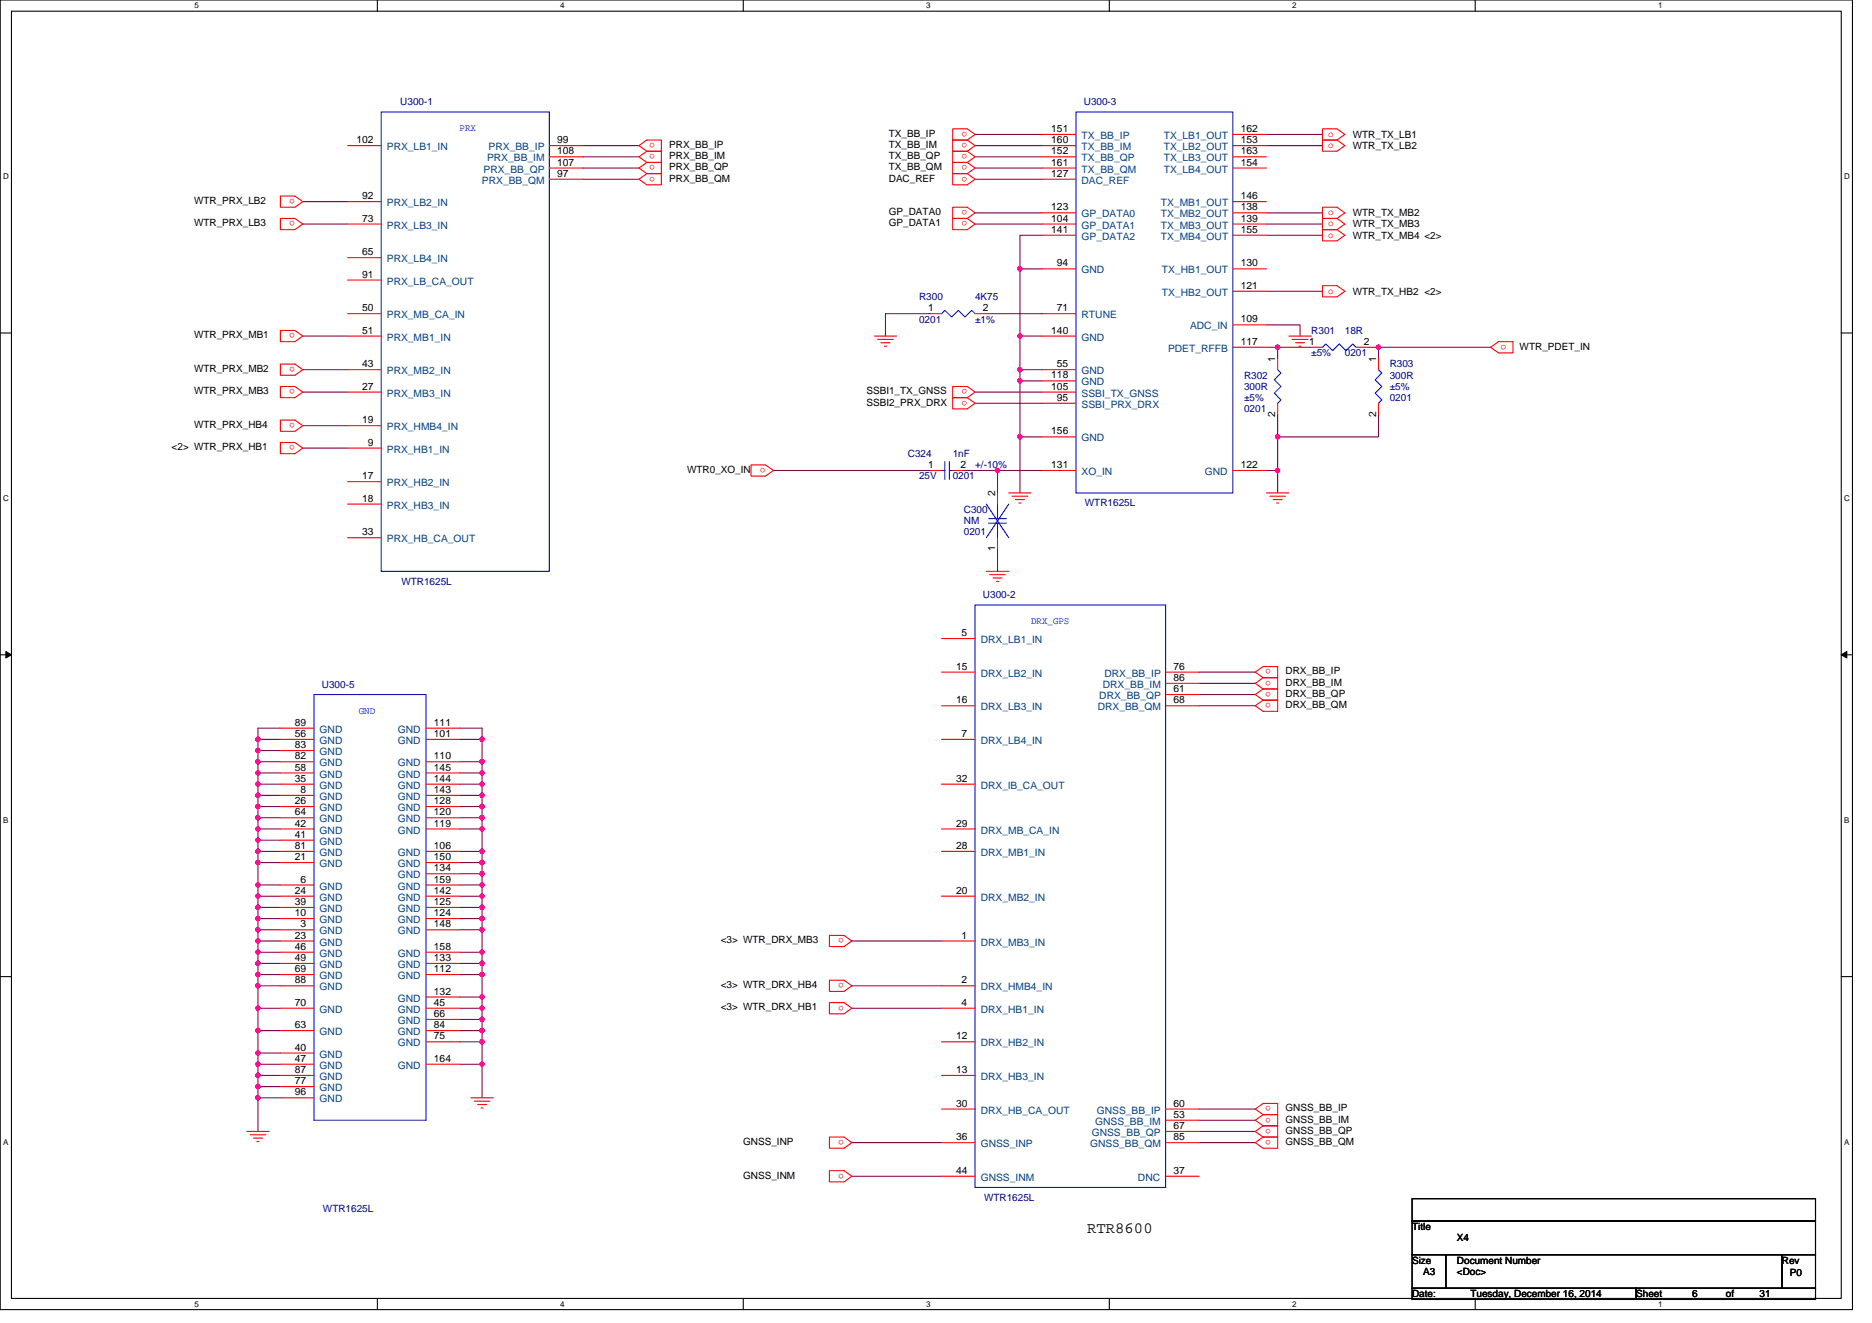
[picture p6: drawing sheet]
<svg xmlns="http://www.w3.org/2000/svg" width="297mm" height="210mm" viewBox="0 0 297 210" stroke-linecap="round" stroke-linejoin="round" font-family="sans-serif">
<path d="M0 0h293.9v207.9h-293.9zM1.8 1.8h290.4v204.3h-290.4z" fill="none" stroke="#000" stroke-width=".17"/>
<g fill="#fff">
<path d="M30.8 .2h.7v1.4h-.7z"/>
<path d="M30.8 206.3h.7v1.4h-.7z"/>
</g>
<path d="M59.9 0v1.8M59.9 206.1v1.8" fill="none" stroke="#000" stroke-width=".17"/>
<g fill="#fff">
<path d="M88.9 .2h.7v1.4h-.7z"/>
<path d="M88.9 206.3h.7v1.4h-.7z"/>
</g>
<path d="M117.9 0v1.8M117.9 206.1v1.8" fill="none" stroke="#000" stroke-width=".17"/>
<g fill="#fff">
<path d="M147 .2h.7v1.4h-.7z"/>
<path d="M147 206.3h.7v1.4h-.7z"/>
</g>
<path d="M176 0v1.8M176 206.1v1.8" fill="none" stroke="#000" stroke-width=".17"/>
<g fill="#fff">
<path d="M205 .2h.7v1.4h-.7z"/>
<path d="M205 206.3h.7v1.4h-.7z"/>
</g>
<path d="M234.1 0v1.8M234.1 206.1v1.8" fill="none" stroke="#000" stroke-width=".17"/>
<g fill="#fff">
<path d="M263.1 .2h.7v1.4h-.7z"/>
<path d="M263.1 206.3h.7v1.4h-.7z"/>
<path d="M.5 27.3h.9v1.4h-.9z"/>
<path d="M292.6 27.3h.9v1.4h-.9z"/>
<path d="M.5 78.4h.9v1.4h-.9z"/>
<path d="M292.6 78.4h.9v1.4h-.9z"/>
</g>
<path d="M0 52.9h1.8M292.2 52.9h1.7" fill="none" stroke="#000" stroke-width=".17"/>
<g fill="#fff">
<path d="M.5 129.5h.8v1.4h-.8z"/>
<path d="M292.6 129.5h.9v1.4h-.9z"/>
</g>
<path d="M0 103.9h1.8M292.2 103.9h1.7" fill="none" stroke="#000" stroke-width=".17"/>
<path d="M.9 103.4l.9 .5-.9 .5zM292.2 103.9l.8-.5v1z" fill="#000" stroke="#000" stroke-width=".16"/>
<g fill="#fff">
<path d="M.5 180.5h.8v1.4h-.8z"/>
<path d="M292.6 180.5h.9v1.4h-.9z"/>
</g>
<path d="M0 155h1.8M292.2 155h1.7M224.1 190.2h64v3.6h-64zM224.1 193.8h64v5.3h-64zM224.1 199.1h5.3v5.4h-5.3zM229.4 199.1h53.3v5.4h-53.3zM282.7 199.1h5.4v5.4h-5.4zM224.1 204.5h35.5v1.7h-35.5zM259.6 204.5h28.5v1.7h-28.5z" fill="none" stroke="#000" stroke-width=".17"/>
<g fill="none" stroke="#800040" stroke-width=".17">
<path d="M48 35.6h7.2M48 32h7.2M92.5 23.1h8.9M92.5 24.9h8.9M92.5 26.7h8.9M92.5 28.4h8.9M154.7 21.3h10.7M154.7 23.1h10.7M154.7 26.7h10.7M154.7 24.9h10.7M154.7 28.4h10.7M154.7 33.8h10.7"/>
<path d="M154.7 35.6h10.7M165.4 37.3h-3.6v5.4M201 33.8h8.8M201 23.1h8.8M201 37.3h8.8M201 21.3h8.8M201 35.6h8.8M48 53.3h7.2M48 58.7h7.2M147.6 49.8h-7.1v3.5M156.5 49.8h8.9M165.4 53.3h-3.6v5.4"/>
<path d="M165.4 58.7h-3.6v1.8M165.4 42.7h-3.6v10.6M201 55.1h1.7M201 51.6h5.3v1.7M201 46.2h8.8M208.1 55.1h-5.4v1.8M217 55.1h1.7M218.7 55.1h17.8M218.7 55.1v1.8M48 62.2h7.2M48 67.6h7.2M48 71.1h7.2"/>
<path d="M122.7 74.7h24.9M152.9 74.7h5.4M154.7 62.2h10.7M154.7 64h10.7M161.8 69.3h3.6M161.8 69.3v8.9M165.4 74.7h-7.1v3.5M165.4 60.5h-3.6v8.8M201 74.7h1.7M202.7 74.7v3.5M202.7 65.8v3.5M218.7 65.8v3.5h-16v5.4"/>
<path d="M158.3 87.1v3.6M40.9 117.3v1.8h3.6M40.9 119.1v1.8h3.6M44.5 115.6h-3.6v1.7h3.6M72.9 115.6h3.6v1.7M72.9 117.3h3.6M76.5 117.3v3.6M190.3 112h8.9M190.3 106.7h8.9M190.3 108.5h8.9M190.3 110.2h8.9M40.9 131.6v1.7"/>
<path d="M40.9 120.9v1.8h3.6M40.9 122.7v1.8h3.6M40.9 124.5v1.7h3.6M40.9 126.2v1.8h3.6M40.9 128v1.8h3.6M40.9 129.8v1.8h3.6M40.9 133.3h3.6M40.9 133.4v1.7h3.6M40.9 135.1v1.8h3.6M40.9 136.9v3.6h3.6M72.9 120.9h3.6M72.9 122.7h3.6"/>
<path d="M72.9 124.5h3.6M72.9 126.2h3.6M72.9 128h3.6M72.9 129.8h3.6M72.9 131.6h3.6M72.9 135.1h3.6M72.9 136.9h3.6M72.9 138.7h3.6M76.5 120.9v1.8M76.5 122.7v1.8M76.5 124.5v1.7M76.5 126.2v1.8"/>
<path d="M76.5 128v1.8M76.5 129.8v1.8M76.5 131.6v3.5M76.5 135.1v1.8M76.5 136.9v1.8M76.5 138.7v1.8M40.9 151.1v1.8M40.9 140.5v1.7h3.6M40.9 142.2v1.8h3.6M40.9 144v1.8h3.6M40.9 145.8v1.8h3.6M40.9 147.6v1.8h3.6"/>
<path d="M40.9 149.4v1.7h3.6M40.9 152.9h3.6M40.9 152.9v1.8h3.6M40.9 154.7v1.8h3.6M40.9 156.5v3.5h3.6M72.9 140.5h3.6M72.9 142.2h3.6M72.9 144h3.6M72.9 145.8h3.6M72.9 147.6h3.6M72.9 151.1h3.6M72.9 152.9h3.6"/>
<path d="M72.9 154.7h3.6M72.9 158.2h3.6M76.5 140.5v1.7M76.5 142.2v1.8M76.5 144v1.8M76.5 145.8v1.8M76.5 147.6v3.5M76.5 151.1v1.8M76.5 152.9v1.8M76.5 154.7v3.5M76.5 158.2v1.8M135.2 156.5h14.2"/>
<path d="M135.2 149.4h14.2M40.9 167.1v1.8M40.9 167.1h3.6M40.9 168.9v1.8M40.9 170.7v1.8M40.9 172.5v1.7M40.9 174.2v5.4M40.9 160v3.6h3.6M40.9 168.9h3.6M40.9 170.7h3.6M40.9 172.5h3.6M40.9 174.2h3.6"/>
<path d="M40.9 163.6v3.5M72.9 163.6h3.6M72.9 160h3.6M72.9 161.8h3.6M72.9 165.4h3.6M72.9 168.9h3.6M76.5 163.6v1.8M76.5 160v1.8M76.5 161.8v1.8M76.5 165.4v3.5M76.5 168.9v5.3M135.2 160h14.2"/>
<path d="M190.3 176h8.9M190.3 177.8h8.9M190.3 179.6h8.9M135.2 181.4h14.2M135.2 186.7h14.2M190.3 181.4h8.9"/>
</g>
<g fill="#f0f" stroke="#f0f" stroke-width=".17">
<circle cx="158.3" cy="74.7" r=".35"/>
<circle cx="40.9" cy="163.6" r=".35"/>
<circle cx="40.9" cy="119.1" r=".35"/>
<circle cx="40.9" cy="117.3" r=".35"/>
<circle cx="40.9" cy="120.9" r=".35"/>
<circle cx="40.9" cy="124.4" r=".35"/>
<circle cx="40.9" cy="122.7" r=".35"/>
<circle cx="40.9" cy="126.2" r=".35"/>
<circle cx="40.9" cy="128" r=".35"/>
<circle cx="40.9" cy="131.6" r=".35"/>
<circle cx="40.9" cy="129.8" r=".35"/>
<circle cx="40.9" cy="133.3" r=".35"/>
<circle cx="40.9" cy="136.9" r=".35"/>
<circle cx="40.9" cy="135.1" r=".35"/>
<circle cx="40.9" cy="142.2" r=".35"/>
<circle cx="40.9" cy="140.4" r=".35"/>
<circle cx="40.9" cy="145.8" r=".35"/>
<circle cx="40.9" cy="144" r=".35"/>
<circle cx="40.9" cy="147.6" r=".35"/>
<circle cx="40.9" cy="149.3" r=".35"/>
<circle cx="40.9" cy="152.9" r=".35"/>
<circle cx="40.9" cy="151.1" r=".35"/>
<circle cx="40.9" cy="154.7" r=".35"/>
<circle cx="40.9" cy="160" r=".35"/>
<circle cx="40.9" cy="156.5" r=".35"/>
<circle cx="76.5" cy="117.3" r=".35"/>
<circle cx="76.5" cy="120.9" r=".35"/>
<circle cx="76.5" cy="122.7" r=".35"/>
<circle cx="76.5" cy="124.4" r=".35"/>
<circle cx="76.5" cy="126.2" r=".35"/>
<circle cx="76.5" cy="128" r=".35"/>
<circle cx="76.5" cy="129.8" r=".35"/>
<circle cx="76.5" cy="131.6" r=".35"/>
<circle cx="76.5" cy="135.1" r=".35"/>
<circle cx="76.5" cy="136.9" r=".35"/>
<circle cx="76.5" cy="138.7" r=".35"/>
<circle cx="76.5" cy="140.4" r=".35"/>
<circle cx="76.5" cy="142.2" r=".35"/>
<circle cx="76.5" cy="144" r=".35"/>
<circle cx="76.5" cy="145.8" r=".35"/>
<circle cx="76.5" cy="147.6" r=".35"/>
<circle cx="76.5" cy="151.1" r=".35"/>
<circle cx="76.5" cy="152.9" r=".35"/>
<circle cx="76.5" cy="163.6" r=".35"/>
<circle cx="76.5" cy="158.2" r=".35"/>
<circle cx="76.5" cy="154.7" r=".35"/>
<circle cx="218.7" cy="55.1" r=".35"/>
<circle cx="40.9" cy="167.1" r=".35"/>
<circle cx="40.9" cy="170.7" r=".35"/>
<circle cx="40.9" cy="168.9" r=".35"/>
<circle cx="40.9" cy="172.5" r=".35"/>
<circle cx="40.9" cy="174.2" r=".35"/>
<circle cx="76.5" cy="160" r=".35"/>
<circle cx="76.5" cy="161.8" r=".35"/>
<circle cx="76.5" cy="165.3" r=".35"/>
<circle cx="76.5" cy="168.9" r=".35"/>
<circle cx="161.8" cy="53.3" r=".35"/>
<circle cx="161.8" cy="58.7" r=".35"/>
<circle cx="161.8" cy="60.4" r=".35"/>
<circle cx="161.8" cy="69.3" r=".35"/>
<circle cx="202.7" cy="74.7" r=".35"/>
<circle cx="161.8" cy="42.7" r=".35"/>
<circle cx="202.7" cy="55.1" r=".35"/>
<circle cx="202.7" cy="69.3" r=".35"/>
</g>
<g fill="none" stroke="#f00" stroke-width=".17">
<path d="M44.5 31.1h2.3l1.2 .9-1.2 .9h-2.3zM44.5 34.7h2.3l1.2 .9-1.2 .8h-2.3zM55.2 23.1h5.3M55.2 32h5.3M55.2 35.6h5.3M87.2 23.1h5.3M87.2 24.9h5.3M87.2 26.7h5.3M87.2 28.4h5.3M101.4 23.1l1.2-.9h2.3v1.8h-2.3zM101.4 28.4l1.2-.8h2.3v1.7h-2.3zM102.6 24l-1.2 .9 1.2 .9"/>
<path d="M102.6 25.8l-1.2 .9 1.2 .9M102.6 24h2.3v1.8h-2.3M102.6 25.8h2.3v1.8h-2.3M151.2 20.4h2.3l1.2 .9-1.2 .9h-2.3zM151.2 27.6h2.3l1.2 .8-1.2 .9h-2.3zM151.2 32.9h2.3l1.2 .9-1.2 .9h-2.3zM151.2 34.7h2.3l1.2 .9-1.2 .8h-2.3zM153.5 22.2h-2.3v1.8h2.3M153.5 24h-2.3v1.8h2.3M153.5 25.8h-2.3v1.8h2.3M153.5 22.2l1.2 .9-1.2 .9M153.5 24l1.2 .9-1.2 .9"/>
<path d="M153.5 25.8l1.2 .9-1.2 .9M165.4 21.3h5.3M165.4 23.1h5.3M165.4 24.9h5.3M165.4 26.7h5.3M165.4 28.4h5.3M165.4 33.8h5.3M165.4 35.6h5.3M165.4 37.3h5.3M195.6 21.3h5.4M195.6 23.1h5.4M195.6 24.9h5.4"/>
<path d="M195.6 26.7h5.4M195.6 32h5.4M195.6 33.8h5.4M195.6 35.6h5.4M195.6 37.3h5.4M209.8 22.2h2.4l1.2 .9-1.2 .9h-2.4zM209.8 32.9h2.4l1.2 .9-1.2 .9h-2.4zM209.8 36.4h2.4l1.2 .9-1.2 .9h-2.4zM209.8 20.4h2.4l1.2 .9-1.2 .9h-2.4zM212.2 34.7l1.2 .9-1.2 .8M212.2 34.7h-2.4v1.7h2.4M44.5 52.5h2.3l1.2 .8-1.2 .9h-2.3z"/>
<path d="M44.5 57.8h2.3l1.2 .9-1.2 .9h-2.3zM55.2 40.9h5.3M55.2 44.4h5.3M55.2 49.8h5.3M55.2 53.3h5.3M55.2 58.7h5.3M138.7 53.3h3.6M139.3 53.9h2.4M139.8 54.4h1.4M140.3 54.9h.4M147.6 49.8h1.8M154.7 49.8h1.8"/>
<path d="M165.4 42.7h5.3M165.4 49.8h5.3M165.4 53.3h5.3M165.4 58.7h5.3M195.6 42.7h5.4M195.6 46.2h5.4M195.6 51.6h5.4M195.6 55.1h5.4M202.7 56.9v1.8M204.5 53.3h3.6M205 53.9h2.5M205.6 54.4h1.4"/>
<path d="M206.1 54.9h.4M208.1 55.1h1.7M209.8 45.3h2.4l1.2 .9-1.2 .9h-2.4zM215.2 55.1h1.8M218.7 56.9v1.8M236.5 55.1l1.3-.9h2.3v1.8h-2.3zM44.5 66.7h2.3l1.2 .9-1.2 .9h-2.3zM44.5 61.3h2.3l1.2 .9-1.2 .9h-2.3zM44.5 70.2h2.3l1.2 .9-1.2 .9h-2.3zM55.2 62.2h5.3M55.2 67.6h5.3M55.2 71.1h5.3"/>
<path d="M55.2 76.5h5.3M119.2 73.8h2.3l1.2 .9-1.2 .9h-2.3zM147.6 74.7h1.8M151.2 74.7h1.7M151.2 63.1h2.3l1.2 .9-1.2 .9h-2.3zM151.2 61.3h2.3l1.2 .9-1.2 .9h-2.3zM158.3 78.2v1.8M160.1 78.2h3.5M160.6 78.8h2.5M161.1 79.3h1.5M161.7 79.8h.3M165.4 60.5h5.3"/>
<path d="M165.4 62.2h5.3M165.4 64h5.3M165.4 69.3h5.3M165.4 74.7h5.3M195.6 74.7h5.4M201 78.2h3.5M201.5 78.8h2.5M202 79.3h1.5M202.6 79.8h.3M202.7 64v1.8M218.7 64v1.8M55.2 80h5.3"/>
<path d="M55.2 85.3h5.3M156.5 90.7h3.6M157 91.2h2.5M157.6 91.7h1.4M158.1 92.3h.4M158.3 85.3v1.8M44.5 115.6h5.3M44.5 117.3h5.3M44.5 119.1h5.3M67.6 115.6h5.3M67.6 117.3h5.3M149.4 101.3h5.3"/>
<path d="M149.4 106.7h5.3M149.4 112h5.3M149.4 117.3h5.3M185 106.7h5.3M185 108.5h5.3M185 110.2h5.3M185 112h5.3M199.2 106.7l1.2-.9h2.3v1.8h-2.3zM199.2 112l1.2-.9h2.3v1.8h-2.3zM200.4 107.6h2.3v1.7h-2.3M200.4 109.3h2.3v1.8h-2.3M200.4 107.6l-1.2 .9 1.2 .8"/>
<path d="M200.4 109.3l-1.2 .9 1.2 .9M44.5 120.9h5.3M44.5 122.7h5.3M44.5 124.5h5.3M44.5 126.2h5.3M44.5 128h5.3M44.5 129.8h5.3M44.5 131.6h5.3M44.5 133.3h5.3M44.5 135.1h5.3M44.5 136.9h5.3M67.6 120.9h5.3"/>
<path d="M67.6 122.7h5.3M67.6 124.5h5.3M67.6 126.2h5.3M67.6 128h5.3M67.6 129.8h5.3M67.6 131.6h5.3M67.6 135.1h5.3M67.6 136.9h5.3M67.6 138.7h5.3M149.4 124.5h5.3M149.4 131.6h5.3M149.4 135.1h5.3"/>
<path d="M44.5 140.5h5.3M44.5 142.2h5.3M44.5 144h5.3M44.5 145.8h5.3M44.5 147.6h5.3M44.5 149.4h5.3M44.5 151.1h5.3M44.5 152.9h5.3M44.5 154.7h5.3M44.5 156.5h5.3M67.6 140.5h5.3M67.6 142.2h5.3"/>
<path d="M67.6 144h5.3M67.6 145.8h5.3M67.6 147.6h5.3M67.6 151.1h5.3M67.6 152.9h5.3M67.6 154.7h5.3M67.6 158.2h5.3M131.6 155.6h2.3l1.3 .9-1.3 .9h-2.3zM131.6 148.5h2.3l1.3 .9-1.3 .8h-2.3zM131.6 159.1h2.3l1.3 .9-1.3 .9h-2.3zM149.4 142.2h5.3M149.4 149.4h5.3"/>
<path d="M149.4 156.5h5.3M39.2 179.6h3.5M44.5 160h5.3M44.5 163.6h5.3M44.5 167.1h5.3M44.5 168.9h5.3M44.5 170.7h5.3M44.5 172.5h5.3M44.5 174.2h5.3M67.6 160h5.3M67.6 161.8h5.3M67.6 163.6h5.3"/>
<path d="M67.6 165.4h5.3M67.6 168.9h5.3M74.7 174.2h3.6M75.2 174.8h2.5M75.8 175.3h1.4M76.3 175.9h.4M149.4 160h5.3M149.4 165.4h5.3M149.4 170.7h5.3M149.4 176h5.3M185 179.6h5.3M185 177.8h5.3"/>
<path d="M185 176h5.3M199.2 176l1.2-.9h2.3v1.8h-2.3zM200.4 176.9h2.3v1.8h-2.3M200.4 178.7h2.3v1.8h-2.3M200.4 176.9l-1.2 .9 1.2 .9M200.4 178.7l-1.2 .9 1.2 .9M39.7 180.1h2.5M40.2 180.6h1.5M40.8 181.2h.3M131.6 180.5h2.3l1.3 .9-1.3 .8h-2.3zM131.6 185.8h2.3l1.3 .9-1.3 .9h-2.3zM149.4 181.4h5.3"/>
<path d="M149.4 186.7h5.3M185 186.7h5.3M185 181.4h5.3M199.2 181.4l1.2-.9h2.3v1.7h-2.3z"/>
</g>
<g fill="none" stroke="#00f" stroke-width=".17">
<path d="M60.5 17.8h26.7v72.9h-26.7zM170.7 17.8h24.9v60.4h-24.9zM149.4 49.8l.5-.5 1.1 1 1.1-1 1 1 1.1-1 .5 .5M202.7 58.7l.6 .5-1.1 1.1 1.1 1-1.1 1.1 1.1 1.1-.6 .5M209.8 55.1l.6-.5 1.1 1 1-1 1.1 1 1-1 .6 .5M218.7 58.7l.6 .5-1.1 1.1 1.1 1-1.1 1.1 1.1 1.1-.6 .5M149.4 74.7h.5M149.9 73.3v2.8M150.6 73.3v2.8M150.6 74.7h.6M154.7 96h30.3v92.5h-30.3zM156.5 80l3.6 5.3"/>
<path d="M156.9 83h2.8M156.9 82.3h2.8M158.3 83v2.3M158.3 80v2.3M160.1 80l-3.6 5.3M49.8 110.2h17.8v67.6h-17.8z"/>
</g>
<text font-size="2.5" x="172.5" y="195.8">RTR8600</text>
<g font-size="1.6" fill="#000080">
<text x="63.5" y="16.7">U300-1</text>
<text x="172" y="16.7">U300-3</text>
<text x="145.8" y="47.6">R300</text>
<text x="154.7" y="47.6">4K75</text>
<text x="145.8" y="51.2">0201</text>
<text x="154.7" y="51.2">±1%</text>
<text x="208.1" y="53">R301</text>
<text x="213.4" y="53">18R</text>
<text x="208.1" y="56.5">±5%</text>
<text x="213.4" y="56.5">0201</text>
<text x="220.5" y="58.3">R303</text>
<text x="197.4" y="60.1">R302</text>
<text x="197.4" y="61.9">300R</text>
<text x="197.4" y="63.6">±5%</text>
<text x="197.4" y="65.4">0201</text>
<text x="220.5" y="60.1">300R</text>
<text x="220.5" y="61.9">±5%</text>
<text x="220.5" y="63.6">0201</text>
<text x="144.1" y="72.5">C324</text>
<text x="145.8" y="76.1">25V</text>
<text x="151.2" y="72.5">1nF</text>
<text x="151.2" y="76.1">0201</text>
<text x="154.7" y="74.3">+/-10%</text>
<text x="152.9" y="81.4">C300</text>
<text x="152.9" y="83.2">NM</text>
<text x="172.1" y="80.4">WTR1625L</text>
<text x="152.9" y="85">0201</text>
<text x="63.7" y="92.8">WTR1625L</text>
<text x="156" y="94.9">U300-2</text>
<text x="51.1" y="109.2">U300-5</text>
<text x="156.1" y="190.6">WTR1625L</text>
<text x="51.2" y="192.4">WTR1625L</text>
</g>
<g font-size="1.6">
<text x="56.6" y="22.7">102</text>
<text x="88.4" y="22.7">99</text>
<text x="106.2" y="23.5">PRX_BB_IP</text>
<text x="141" y="23.5">TX_BB_IM</text>
<text x="141" y="21.7">TX_BB_IP</text>
<text x="166.8" y="21">151</text>
<text x="166.8" y="22.7">160</text>
<text x="196.9" y="21">162</text>
<text x="196.9" y="22.7">153</text>
<text x="214.6" y="23.6">WTR_TX_LB2</text>
<text x="214.6" y="21.9">WTR_TX_LB1</text>
<text x="88.4" y="24.5">108</text>
<text x="88.4" y="26.3">107</text>
<text x="88.4" y="28.1">97</text>
<text x="106.2" y="25.3">PRX_BB_IM</text>
<text x="106.2" y="27">PRX_BB_QP</text>
<text x="106.2" y="28.8">PRX_BB_QM</text>
<text x="141" y="25.3">TX_BB_QP</text>
<text x="141" y="28.8">DAC_REF</text>
<text x="141" y="27">TX_BB_QM</text>
<text x="166.8" y="24.5">152</text>
<text x="166.8" y="26.3">161</text>
<text x="166.8" y="28.1">127</text>
<text x="196.9" y="24.5">163</text>
<text x="196.9" y="26.3">154</text>
<text x="30.8" y="32.4">WTR_PRX_LB2</text>
<text x="30.8" y="35.9">WTR_PRX_LB3</text>
<text x="57.5" y="31.6">92</text>
<text x="57.5" y="35.2">73</text>
<text x="141" y="34.1">GP_DATA0</text>
<text x="141" y="35.9">GP_DATA1</text>
<text x="166.8" y="33.4">123</text>
<text x="166.8" y="35.2">104</text>
<text x="196.9" y="31.6">146</text>
<text x="196.9" y="33.4">138</text>
<text x="196.9" y="35.2">139</text>
<text x="214.6" y="34.3">WTR_TX_MB2</text>
<text x="57.5" y="40.5">65</text>
<text x="166.8" y="37">141</text>
<text x="196.9" y="37">155</text>
<text x="214.6" y="37.9">WTR_TX_MB4 &lt;2&gt;</text>
<text x="214.6" y="36.1">WTR_TX_MB3</text>
<text x="57.5" y="44.1">91</text>
<text x="167.7" y="42.3">94</text>
<text x="196.9" y="42.3">130</text>
<text x="196.9" y="45.8">121</text>
<text x="214.6" y="46.8">WTR_TX_HB2 &lt;2&gt;</text>
<text x="30.8" y="53.7">WTR_PRX_MB1</text>
<text x="57.5" y="49.4">50</text>
<text x="57.5" y="53">51</text>
<text x="147.3" y="49.4">1</text>
<text x="156" y="49.4">2</text>
<text x="166.8" y="53">140</text>
<text x="167.7" y="49.4">71</text>
<text x="196.9" y="51.2">109</text>
<text x="30.8" y="59">WTR_PRX_MB2</text>
<text x="57.5" y="58.3">43</text>
<text x="167.7" y="58.3">55</text>
<text x="196.9" y="54.7">117</text>
<text x="202.3" y="57.4" transform="rotate(-90 202.3 57.4)">1</text>
<text x="207.7" y="54.7">1</text>
<text x="216.4" y="54.7">2</text>
<text x="218.4" y="57.4" transform="rotate(-90 218.4 57.4)">1</text>
<text x="241.1" y="55.5">WTR_PDET_IN</text>
<text x="30.8" y="62.6">WTR_PRX_MB3</text>
<text x="57.5" y="61.8">27</text>
<text x="137.5" y="64.4">SSBI2_PRX_DRX</text>
<text x="137.5" y="62.6">SSBI1_TX_GNSS</text>
<text x="166.8" y="60.1">118</text>
<text x="166.8" y="61.8">105</text>
<text x="167.7" y="63.6">95</text>
<text x="27.2" y="71.5">&lt;2&gt; WTR_PRX_HB1</text>
<text x="30.8" y="67.9">WTR_PRX_HB4</text>
<text x="57.5" y="67.2">19</text>
<text x="58.4" y="70.7">9</text>
<text x="166.8" y="69">156</text>
<text x="202.3" y="66.2" transform="rotate(-90 202.3 66.2)">2</text>
<text x="218.4" y="66.2" transform="rotate(-90 218.4 66.2)">2</text>
<text x="57.5" y="76.1">17</text>
<text x="109" y="75">WTR0_XO_IN</text>
<text x="147.3" y="74.3">1</text>
<text x="152.4" y="74.3">2</text>
<text x="166.8" y="74.3">131</text>
<text x="196.9" y="74.3">122</text>
<text x="57.5" y="79.6">18</text>
<text x="157.9" y="78.8" transform="rotate(-90 157.9 78.8)">2</text>
<text x="57.5" y="85">33</text>
<text x="157.9" y="87.5" transform="rotate(-90 157.9 87.5)">1</text>
<text x="152.6" y="101">5</text>
<text x="151.7" y="106.3">15</text>
<text x="186.2" y="106.3">76</text>
<text x="204" y="107">DRX_BB_IP</text>
<text x="151.7" y="111.6">16</text>
<text x="186.2" y="109.9">61</text>
<text x="186.2" y="111.6">68</text>
<text x="186.2" y="108.1">86</text>
<text x="204" y="108.8">DRX_BB_IM</text>
<text x="204" y="110.6">DRX_BB_QP</text>
<text x="204" y="112.4">DRX_BB_QM</text>
<text x="46.8" y="115.2">89</text>
<text x="46.8" y="117">56</text>
<text x="46.8" y="118.7">83</text>
<text x="68.9" y="115.2">111</text>
<text x="68.9" y="117">101</text>
<text x="152.6" y="117">7</text>
<text x="46.8" y="120.5">82</text>
<text x="46.8" y="122.3">58</text>
<text x="46.8" y="124.1">35</text>
<text x="47.7" y="125.9">8</text>
<text x="68.9" y="120.5">110</text>
<text x="68.9" y="122.3">145</text>
<text x="68.9" y="124.1">144</text>
<text x="68.9" y="125.9">143</text>
<text x="151.7" y="124.1">32</text>
<text x="46.8" y="127.6">26</text>
<text x="46.8" y="129.4">64</text>
<text x="46.8" y="131.2">42</text>
<text x="68.9" y="127.6">128</text>
<text x="68.9" y="129.4">120</text>
<text x="68.9" y="131.2">119</text>
<text x="151.7" y="131.2">29</text>
<text x="46.8" y="133">41</text>
<text x="46.8" y="134.7">81</text>
<text x="46.8" y="136.5">21</text>
<text x="68.9" y="134.7">106</text>
<text x="68.9" y="136.5">150</text>
<text x="151.7" y="134.7">28</text>
<text x="46.8" y="141.9">24</text>
<text x="46.8" y="143.6">39</text>
<text x="47.7" y="140.1">6</text>
<text x="68.9" y="138.3">134</text>
<text x="68.9" y="140.1">159</text>
<text x="68.9" y="141.9">142</text>
<text x="68.9" y="143.6">125</text>
<text x="151.7" y="141.9">20</text>
<text x="46.8" y="145.4">10</text>
<text x="46.8" y="149">23</text>
<text x="47.7" y="147.2">3</text>
<text x="68.9" y="145.4">124</text>
<text x="68.9" y="147.2">148</text>
<text x="114.4" y="149.7">&lt;3&gt; WTR_DRX_MB3</text>
<text x="152.6" y="149">1</text>
<text x="46.8" y="150.7">46</text>
<text x="46.8" y="152.5">49</text>
<text x="46.8" y="154.3">69</text>
<text x="68.9" y="150.7">158</text>
<text x="68.9" y="152.5">133</text>
<text x="68.9" y="154.3">112</text>
<text x="46.8" y="156.1">88</text>
<text x="46.8" y="159.6">70</text>
<text x="68.9" y="157.9">132</text>
<text x="68.9" y="159.6">45</text>
<text x="68.9" y="161.4">66</text>
<text x="114.4" y="156.8">&lt;3&gt; WTR_DRX_HB4</text>
<text x="114.4" y="160.4">&lt;3&gt; WTR_DRX_HB1</text>
<text x="152.6" y="156.1">2</text>
<text x="152.6" y="159.6">4</text>
<text x="46.8" y="163.2">63</text>
<text x="46.8" y="166.8">40</text>
<text x="68.9" y="163.2">84</text>
<text x="68.9" y="165">75</text>
<text x="151.7" y="165">12</text>
<text x="46.8" y="168.5">47</text>
<text x="46.8" y="170.3">87</text>
<text x="46.8" y="172.1">77</text>
<text x="46.8" y="173.9">96</text>
<text x="68.9" y="168.5">164</text>
<text x="151.7" y="170.3">13</text>
<text x="151.7" y="175.6">30</text>
<text x="186.2" y="179.2">67</text>
<text x="186.2" y="175.6">60</text>
<text x="186.2" y="177.4">53</text>
<text x="204" y="176.4">GNSS_BB_IP</text>
<text x="204" y="178.2">GNSS_BB_IM</text>
<text x="204" y="179.9">GNSS_BB_QP</text>
<text x="117.9" y="181.7">GNSS_INP</text>
<text x="151.7" y="181">36</text>
<text x="186.2" y="181">85</text>
<text x="204" y="181.7">GNSS_BB_QM</text>
<text x="117.9" y="187">GNSS_INM</text>
<text x="151.7" y="186.3">44</text>
<text x="186.2" y="186.3">37</text>
<text x="224.1" y="195.2">Title</text>
<text x="231.2" y="197">X4</text>
<text x="224.1" y="200.6">Size</text>
<text x="225.8" y="202.3">A3</text>
<text x="231.2" y="200.6">Document Number</text>
<text x="231.2" y="202.3">&lt;Doc&gt;</text>
<text x="282.7" y="200.6">Rev</text>
<text x="284" y="202.5">P0</text>
<text x="224.1" y="205.9">Date:</text>
<text x="233.3" y="205.9">Tuesday, December 16, 2014</text>
<text x="259.6" y="205.9">Sheet</text>
<text x="268.5" y="205.9">6</text>
<text x="273.9" y="205.9">of</text>
<text x="279.2" y="205.9">31</text>
</g>
<g font-size="1.6" fill="#004080">
<text x="61.4" y="23.8">PRX_LB1_IN</text>
<text x="77.5" y="23.8">PRX_BB_IP</text>
<text x="171.6" y="22.1">TX_BB_IP</text>
<text x="171.6" y="23.8">TX_BB_IM</text>
<text x="184.7" y="22.1">TX_LB1_OUT</text>
<text x="184.7" y="23.8">TX_LB2_OUT</text>
<text x="76.5" y="29.2">PRX_BB_QM</text>
<text x="76.7" y="27.4">PRX_BB_QP</text>
<text x="77.3" y="25.6">PRX_BB_IM</text>
<text x="171.6" y="25.6">TX_BB_QP</text>
<text x="171.6" y="27.4">TX_BB_QM</text>
<text x="171.6" y="29.2">DAC_REF</text>
<text x="184.7" y="25.6">TX_LB3_OUT</text>
<text x="184.7" y="27.4">TX_LB4_OUT</text>
<text x="61.4" y="32.7">PRX_LB2_IN</text>
<text x="171.6" y="34.5">GP_DATA0</text>
<text x="184.2" y="32.7">TX_MB1_OUT</text>
<text x="184.2" y="34.5">TX_MB2_OUT</text>
<text x="61.4" y="36.3">PRX_LB3_IN</text>
<text x="61.4" y="41.6">PRX_LB4_IN</text>
<text x="171.6" y="36.3">GP_DATA1</text>
<text x="171.6" y="38.1">GP_DATA2</text>
<text x="184.2" y="36.3">TX_MB3_OUT</text>
<text x="184.2" y="38.1">TX_MB4_OUT</text>
<text x="61.4" y="45.2">PRX_LB_CA_OUT</text>
<text x="171.6" y="43.4">GND</text>
<text x="184.4" y="43.4">TX_HB1_OUT</text>
<text x="184.4" y="46.9">TX_HB2_OUT</text>
<text x="61.4" y="50.5">PRX_MB_CA_IN</text>
<text x="171.6" y="50.5">RTUNE</text>
<text x="188.8" y="52.3">ADC_IN</text>
<text x="61.4" y="54.1">PRX_MB1_IN</text>
<text x="61.4" y="59.4">PRX_MB2_IN</text>
<text x="171.6" y="54.1">GND</text>
<text x="171.6" y="59.4">GND</text>
<text x="185.3" y="55.8">PDET_RFFB</text>
<text x="61.4" y="62.9">PRX_MB3_IN</text>
<text x="171.6" y="61.2">GND</text>
<text x="171.6" y="62.9">SSBI_TX_GNSS</text>
<text x="171.6" y="64.7">SSBI_PRX_DRX</text>
<text x="61.4" y="68.3">PRX_HMB4_IN</text>
<text x="61.4" y="71.8">PRX_HB1_IN</text>
<text x="171.6" y="70.1">GND</text>
<text x="61.4" y="77.2">PRX_HB2_IN</text>
<text x="171.6" y="75.4">XO_IN</text>
<text x="191.2" y="75.4">GND</text>
<text x="61.4" y="80.7">PRX_HB3_IN</text>
<text x="61.4" y="86.1">PRX_HB_CA_OUT</text>
<text x="155.6" y="102.1">DRX_LB1_IN</text>
<text x="155.6" y="107.4">DRX_LB2_IN</text>
<text x="175.2" y="107.4">DRX_BB_IP</text>
<text x="155.6" y="112.7">DRX_LB3_IN</text>
<text x="174.2" y="112.7">DRX_BB_QM</text>
<text x="174.4" y="111">DRX_BB_QP</text>
<text x="175" y="109.2">DRX_BB_IM</text>
<text x="50.7" y="116.3">GND</text>
<text x="50.7" y="118.1">GND</text>
<text x="50.7" y="119.8">GND</text>
<text x="63.1" y="116.3">GND</text>
<text x="63.1" y="118.1">GND</text>
<text x="155.6" y="118.1">DRX_LB4_IN</text>
<text x="50.7" y="121.6">GND</text>
<text x="50.7" y="123.4">GND</text>
<text x="50.7" y="125.2">GND</text>
<text x="63.1" y="121.6">GND</text>
<text x="63.1" y="123.4">GND</text>
<text x="63.1" y="125.2">GND</text>
<text x="155.6" y="125.2">DRX_lB_CA_OUT</text>
<text x="50.7" y="127">GND</text>
<text x="50.7" y="128.7">GND</text>
<text x="50.7" y="130.5">GND</text>
<text x="63.1" y="127">GND</text>
<text x="63.1" y="128.7">GND</text>
<text x="63.1" y="130.5">GND</text>
<text x="50.7" y="132.3">GND</text>
<text x="50.7" y="134.1">GND</text>
<text x="50.7" y="135.8">GND</text>
<text x="50.7" y="137.6">GND</text>
<text x="63.1" y="132.3">GND</text>
<text x="63.1" y="135.8">GND</text>
<text x="63.1" y="137.6">GND</text>
<text x="155.6" y="132.3">DRX_MB_CA_IN</text>
<text x="155.6" y="135.8">DRX_MB1_IN</text>
<text x="50.7" y="141.2">GND</text>
<text x="50.7" y="143">GND</text>
<text x="63.1" y="139.4">GND</text>
<text x="63.1" y="141.2">GND</text>
<text x="63.1" y="143">GND</text>
<text x="155.6" y="143">DRX_MB2_IN</text>
<text x="50.7" y="144.7">GND</text>
<text x="50.7" y="146.5">GND</text>
<text x="50.7" y="148.3">GND</text>
<text x="63.1" y="144.7">GND</text>
<text x="63.1" y="146.5">GND</text>
<text x="63.1" y="148.3">GND</text>
<text x="50.7" y="150.1">GND</text>
<text x="50.7" y="151.8">GND</text>
<text x="50.7" y="153.6">GND</text>
<text x="50.7" y="155.4">GND</text>
<text x="63.1" y="151.8">GND</text>
<text x="63.1" y="153.6">GND</text>
<text x="63.1" y="155.4">GND</text>
<text x="155.6" y="150.1">DRX_MB3_IN</text>
<text x="50.7" y="157.2">GND</text>
<text x="50.7" y="160.7">GND</text>
<text x="63.1" y="159">GND</text>
<text x="63.1" y="160.7">GND</text>
<text x="155.6" y="157.2">DRX_HMB4_IN</text>
<text x="155.6" y="160.7">DRX_HB1_IN</text>
<text x="50.7" y="164.3">GND</text>
<text x="50.7" y="167.9">GND</text>
<text x="63.1" y="162.5">GND</text>
<text x="63.1" y="164.3">GND</text>
<text x="63.1" y="166.1">GND</text>
<text x="155.6" y="166.1">DRX_HB2_IN</text>
<text x="50.7" y="169.6">GND</text>
<text x="50.7" y="171.4">GND</text>
<text x="50.7" y="173.2">GND</text>
<text x="63.1" y="169.6">GND</text>
<text x="155.6" y="171.4">DRX_HB3_IN</text>
<text x="50.7" y="175">GND</text>
<text x="155.6" y="176.7">DRX_HB_CA_OUT</text>
<text x="173.8" y="178.5">GNSS_BB_IM</text>
<text x="174" y="176.7">GNSS_BB_IP</text>
<text x="155.6" y="182.1">GNSS_INP</text>
<text x="173" y="182.1">GNSS_BB_QM</text>
<text x="173.2" y="180.3">GNSS_BB_QP</text>
<text x="155.6" y="187.4">GNSS_INM</text>
<text x="180.6" y="187.4">DNC</text>
</g>
<g font-size="1.6" fill="#00f">
<text x="72.9" y="20.8">PRX</text>
<text x="163.6" y="99">DRX_GPS</text>
<text x="56.9" y="113.3">GND</text>
</g>
<g font-size="1.6" fill="#f00">
<text x="103.9" y="22.7" transform="rotate(180 103.9 22.7)">o</text>
<text x="153.5" y="22.7" transform="rotate(180 153.5 22.7)">o</text>
<text x="153.5" y="20.9" transform="rotate(180 153.5 20.9)">o</text>
<text x="210.7" y="23.5">o</text>
<text x="210.7" y="21.7">o</text>
<text x="103.9" y="24.5" transform="rotate(180 103.9 24.5)">o</text>
<text x="103.9" y="26.2" transform="rotate(180 103.9 26.2)">o</text>
<text x="103.9" y="28" transform="rotate(180 103.9 28)">o</text>
<text x="153.5" y="24.5" transform="rotate(180 153.5 24.5)">o</text>
<text x="153.5" y="28" transform="rotate(180 153.5 28)">o</text>
<text x="153.5" y="26.2" transform="rotate(180 153.5 26.2)">o</text>
<text x="46.8" y="31.6" transform="rotate(180 46.8 31.6)">o</text>
<text x="46.8" y="35.1" transform="rotate(180 46.8 35.1)">o</text>
<text x="153.5" y="33.4" transform="rotate(180 153.5 33.4)">o</text>
<text x="153.5" y="35.1" transform="rotate(180 153.5 35.1)">o</text>
<text x="210.7" y="34.1">o</text>
<text x="210.7" y="35.9">o</text>
<text x="210.7" y="37.7">o</text>
<text x="210.7" y="46.6">o</text>
<text x="46.8" y="52.9" transform="rotate(180 46.8 52.9)">o</text>
<text x="46.8" y="58.3" transform="rotate(180 46.8 58.3)">o</text>
<text x="239" y="54.7" transform="rotate(180 239 54.7)">o</text>
<text x="46.8" y="61.8" transform="rotate(180 46.8 61.8)">o</text>
<text x="153.5" y="63.6" transform="rotate(180 153.5 63.6)">o</text>
<text x="153.5" y="61.8" transform="rotate(180 153.5 61.8)">o</text>
<text x="46.8" y="67.1" transform="rotate(180 46.8 67.1)">o</text>
<text x="46.8" y="70.7" transform="rotate(180 46.8 70.7)">o</text>
<text x="121.5" y="74.3" transform="rotate(180 121.5 74.3)">o</text>
<text x="201.7" y="106.3" transform="rotate(180 201.7 106.3)">o</text>
<text x="201.7" y="108" transform="rotate(180 201.7 108)">o</text>
<text x="201.7" y="109.8" transform="rotate(180 201.7 109.8)">o</text>
<text x="201.7" y="111.6" transform="rotate(180 201.7 111.6)">o</text>
<text x="133.9" y="148.9" transform="rotate(180 133.9 148.9)">o</text>
<text x="133.9" y="156" transform="rotate(180 133.9 156)">o</text>
<text x="133.9" y="159.6" transform="rotate(180 133.9 159.6)">o</text>
<text x="201.7" y="175.6" transform="rotate(180 201.7 175.6)">o</text>
<text x="201.7" y="177.4" transform="rotate(180 201.7 177.4)">o</text>
<text x="201.7" y="179.2" transform="rotate(180 201.7 179.2)">o</text>
<text x="133.9" y="180.9" transform="rotate(180 133.9 180.9)">o</text>
<text x="201.7" y="180.9" transform="rotate(180 201.7 180.9)">o</text>
<text x="133.9" y="186.3" transform="rotate(180 133.9 186.3)">o</text>
</g>
<g font-size="1.3">
<text x="30.8" y="1.3">5</text>
<text x="88.9" y="1.3">4</text>
<text x="147" y="1.3">3</text>
<text x="205" y="1.3">2</text>
<text x="263.1" y="1.3">1</text>
<text x=".5" y="28.4">D</text>
<text x="292.6" y="28.4">D</text>
<text x=".5" y="79.5">C</text>
<text x="292.6" y="79.5">C</text>
<text x=".5" y="130.6">B</text>
<text x="292.6" y="130.6">B</text>
<text x=".5" y="181.7">A</text>
<text x="292.6" y="181.7">A</text>
<text x="30.8" y="207.4">5</text>
<text x="88.9" y="207.4">4</text>
<text x="147" y="207.4">3</text>
<text x="205" y="207.4">2</text>
<text x="263.1" y="207.4">1</text>
</g>
</svg>
